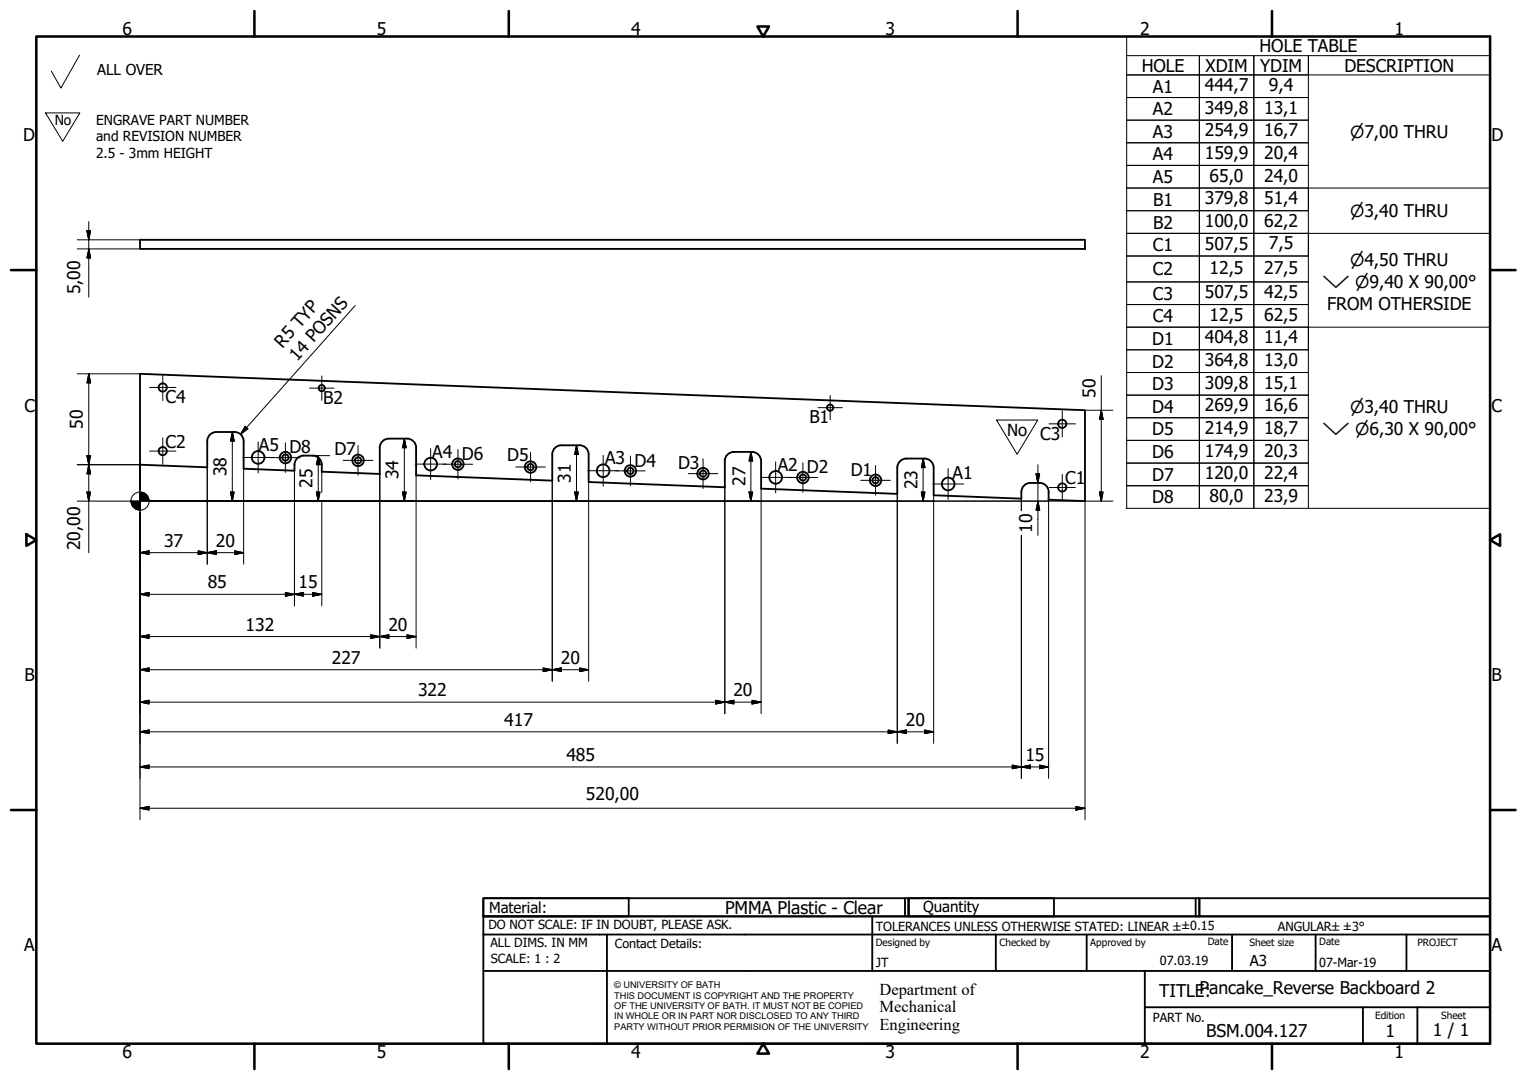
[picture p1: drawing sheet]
<svg xmlns="http://www.w3.org/2000/svg" width="420mm" height="297mm" viewBox="0 0 420 297" stroke-linecap="round" stroke-linejoin="round" font-family="sans-serif">
<!-- layer: Visible (ISO) -->
<g fill="none" stroke="#000" stroke-width=".51">
<path d="M38.5 66h260v2.5h-260zM114.5 123.1a2.51 2.51 0 0 0-2.5-2.5h-5a2.51 2.51 0 0 0-2.5 2.5v7.3l-16-.7a3.9 3.9 0 0 0-.9-3.8 4.9 4.9 0 0 0-4.1-.6 2.51 2.51 0 0 0-2.5 2.5v1.7l-14-.6v-7.6a2.51 2.51 0 0 0-2.5-2.5h-5a2.51 2.51 0 0 0-2.5 2.5v7.2l-18.5-.7v-25l260 10v25l-10-.4v-2.1M154.5 122.5h5a2.51 2.51 0 0 1 2.5 2.5v7.6l37.4 1.4v-7.2a2.51 2.51 0 0 1 2.5-2.5M154.5 122.5a2.51 2.51 0 0 0-2.5 2.5v7.2l-37.5-1.5v-7.5M201.9 124.3h5a2.51 2.51 0 0 1 2.5 2.5v7.6l37.5 1.4v-7.2a2.51 2.51 0 0 1 2.5-2.5M249.4 126.1h5a2.51 2.51 0 0 1 2.5 2.5v7.6l24.1 .9a3.8 3.8 0 0 1 1-3.7 4.8 4.8 0 0 1 4-.6 2.47 2.47 0 0 1 2.5 2.5"/>
<circle cx="44.8" cy="106.6" r="1.13"/>
<circle cx="88.5" cy="106.7" r=".86"/>
<circle cx="228.4" cy="112.1" r=".86"/>
<circle cx="292.3" cy="116.6" r="1.13"/>
<circle cx="44.8" cy="124.1" r="1.13"/>
<circle cx="71" cy="125.8" r="1.75"/>
<circle cx="78.5" cy="125.9" r=".86"/>
<circle cx="78.5" cy="125.9" r="1.58"/>
<circle cx="98.5" cy="126.6" r=".86"/>
<circle cx="98.5" cy="126.6" r="1.58"/>
<circle cx="118.5" cy="127.7" r="1.75"/>
<circle cx="126" cy="127.7" r=".86"/>
<circle cx="126" cy="127.7" r="1.58"/>
<circle cx="146" cy="128.5" r=".86"/>
<circle cx="146" cy="128.5" r="1.58"/>
<circle cx="166" cy="129.5" r="1.75"/>
<circle cx="173.5" cy="129.5" r=".86"/>
<circle cx="173.5" cy="129.5" r="1.58"/>
<circle cx="193.5" cy="130.3" r=".86"/>
<circle cx="193.5" cy="130.3" r="1.58"/>
<circle cx="213.4" cy="131.3" r="1.75"/>
<circle cx="220.9" cy="131.3" r=".86"/>
<circle cx="220.9" cy="131.3" r="1.58"/>
<circle cx="240.9" cy="132.1" r=".86"/>
<circle cx="240.9" cy="132.1" r="1.58"/>
<circle cx="260.9" cy="133.1" r="1.75"/>
<circle cx="292.3" cy="134.1" r="1.13"/>
</g>
<!-- layer: Border (ISO) -->
<g fill="none" stroke="#000" stroke-width=".7">
<path d="M10 10h400v277h-400zM70 3v7M140 3v7M208.4 7.3h3.2l-1.6 2.7zM280 3v7M350 3v7M3 74.3h7M410 74.3h7M7.3 146.9l2.7 1.6-2.7 1.6zM410 148.5l2.7-1.6v3.2zM3 222.8h7M410 222.8h7"/>
<path d="M70 287v7M140 287v7M210 287l1.6 2.8h-3.2zM280 287v7M350 287v7"/>
</g>
<!-- layer: Title (ISO) -->
<g fill="none" stroke="#000" stroke-width=".51">
<path d="M133 247h40v5h-40zM133 247h117v5h-117zM133 257v-5h277v5M133 257h277v30h-277zM167 257v30M240 252v15M249 247v5M250 247h40v5h-40zM250 247h80v5h-80zM274 257v10M299 257v10M329 247v5"/>
<path d="M330 247h80v5h-80zM339 257v10M362 257v10M387 257v10M133 267h277M315 277h95M315 267v20M375 277v10M390 277v10"/>
</g>
<!-- layer: Sketch Geometry (ISO) -->
<path d="M21.9 15.2l-5.1 9-2.7-4.6M12.5 31.1h9.5l-4.7 7.8zM274.2 115.5h11.3l-5.6 9.4zM38.5 137.3v.5" fill="none" stroke="#000" stroke-width=".28"/>
<path d="M279.8 134.3h.1" fill="none" stroke="#fff" stroke-width=".28"/>
<!-- layer: Dimension (ISO) -->
<g fill="none" stroke="#000" stroke-width=".28">
<path d="M21.3 66h17.2M21.3 68.5h17.2M23.9 63.5h1l-.5 2.5zM24.4 68.5l.5 2.5h-1zM24.4 61v20.7M97.7 84l-31.5 35.5M21.3 102.8h17.2M24.4 102.8l.5 2.5h-1zM24.4 102.8v49.2M63.9 118.8l.5 2.5h-1zM63.9 118.8v19M67.5 117.2l.7 .7-2 1.6z"/>
<path d="M298.5 112.8h7.7M303 112.8l.5 2.5h-1zM303 103.3v34.5M21.3 127.8h17.2v7M21.3 137.8h14.8M23.9 135.3h1l-.5 2.5zM23.9 125.3h1l-.5 2.5zM24.4 127.8l.5 2.5h-1zM40.9 137.8h265.3M57 128.5v26.7M63.4 135.3h1l-.5 2.5zM67 128.9v26.3"/>
<path d="M81 129.5v37.1M86 125.3h4.7M87.1 135.3h1l-.5 2.5zM87.6 125.3l.5 2.5h-1zM87.6 125.3v12.5M88.5 129.7v5.7M88.5 137.7v28.9M104.5 130.4v47.9M110.7 135.3h1.1l-.5 2.5zM111.3 120.6l.5 2.6h-1.1zM111.3 120.6v17.2M114.5 130.7v47.6"/>
<path d="M152 132.2v55.2M158.1 135.3h1l-.5 2.5zM158.6 122.5l.5 2.5h-1zM158.6 122.5v15.3M162 132.6v54.8M199.4 134v62.3M206.1 135.3h1l-.5 2.5zM206.6 124.3l.5 2.5h-1zM206.6 124.3v13.5M209.4 134.4v61.9M246.9 135.8v68.7M253.5 135.3h1l-.5 2.5z"/>
<path d="M254 126.1l.5 2.5h-1zM254 126.1v11.7M256.9 136.2v68.3M281 137.1v3.3M285.1 130.3h1l-.5 2.5zM285.6 137.8l.5 2.5h-1zM285.6 127.8v19.4M288.5 137.4v76.7M298.5 137.8v87.7M302.5 135.3h1l-.5 2.5zM38.5 152l2.5-.5v1zM38.5 140.8v84.7"/>
<path d="M38.5 152h28.5M54.5 151.5l2.5 .5-2.5 .5zM57 152l2.5-.5v1zM64.5 151.5l2.5 .5-2.5 .5zM281 147.2v66.9M38.5 163.5l2.5-.6v1.1zM38.5 175.1l2.5-.5v1zM38.5 163.5h50M38.5 175.1h76M78.5 162.9l2.5 .6-2.5 .5zM81 163.5l2.5-.6v1.1zM86 162.9l2.5 .6-2.5 .5z"/>
<path d="M102 174.6l2.5 .5-2.5 .5zM104.5 175.1l2.5-.5v1zM112 174.6l2.5 .5-2.5 .5zM38.5 184.2l2.5-.5v1zM38.5 193.1l2.5-.5v1zM38.5 184.2h123.5M38.5 193.1h170.9M149.5 183.7l2.5 .5-2.5 .5zM152 184.2l2.5-.5v1zM159.5 183.7l2.5 .5-2.5 .5zM196.9 192.6l2.5 .5-2.5 .5zM199.4 193.1l2.5-.5v1z"/>
<path d="M206.9 192.6l2.5 .5-2.5 .5zM38.5 201.3l2.5-.5v1zM38.5 210.9l2.5-.5v1zM38.5 201.3h218.4M38.5 210.9h250M244.4 200.8l2.5 .5-2.5 .5zM246.9 201.3l2.5-.5v1zM254.4 200.8l2.5 .5-2.5 .5zM278.5 210.4l2.5 .5-2.5 .5zM281 210.9l2.5-.5v1zM286 210.4l2.5 .5-2.5 .5zM38.5 222.3l2.5-.5v1z"/>
<path d="M38.5 222.3h260M296 221.8l2.5 .5-2.5 .5z"/>
<circle cx="38.5" cy="137.8" r="2.51"/>
</g>
<g fill="#000" stroke="#000" stroke-width=".28">
<path d="M23.9 63.5l.5 2.5zM23.9 63.5h1l-.5 2.5zM24.4 68.5l.5 2.5zM24.4 68.5l.5 2.5h-1zM24.4 102.8l.5 2.5zM24.4 102.8l.5 2.5h-1zM67.5 117.2l-1.3 2.3zM67.5 117.2l.7 .7-2 1.6zM303 112.8l.5 2.5zM303 112.8l.5 2.5h-1zM23.9 135.3l.5 2.5zM23.9 135.3h1l-.5 2.5z"/>
<path d="M23.9 125.3l.5 2.5zM23.9 125.3h1l-.5 2.5zM24.4 127.8l.5 2.5zM24.4 127.8l.5 2.5h-1zM36 137.8l.8 1.8-.6-.8zM36 137.8l1.6 2.3-.8-.5zM36 137.8l2.5 2.5-.9-.2zM38.5 137.8h2.5zM38.5 135.3l2.5 2.5h-2.5zM38.5 135.3v5zM36 137.8h2.5v2.5zM36 137.8h2.5z"/>
<path d="M40.3 136l.5 .9 .2 .9zM39.5 135.5l.8 .5 .7 1.8zM38.5 135.3l1 .2 1.5 2.3zM63.4 135.3l.5 2.5zM63.4 135.3h1l-.5 2.5zM63.9 118.8l.5 2.5zM63.9 118.8l.5 2.5h-1zM87.1 135.3l.5 2.5zM87.1 135.3h1l-.5 2.5zM87.6 125.3l.5 2.5zM87.6 125.3l.5 2.5h-1zM110.7 135.3l.6 2.5z"/>
<path d="M110.7 135.3h1.1l-.5 2.5zM111.3 120.6l.5 2.6zM111.3 120.6l.5 2.6h-1.1zM158.1 135.3l.5 2.5zM158.1 135.3h1l-.5 2.5zM158.6 122.5l.5 2.5zM158.6 122.5l.5 2.5h-1zM206.1 135.3l.5 2.5zM206.1 135.3h1l-.5 2.5zM206.6 124.3l.5 2.5zM206.6 124.3l.5 2.5h-1zM253.5 135.3l.5 2.5z"/>
<path d="M253.5 135.3h1l-.5 2.5zM254 126.1l.5 2.5zM254 126.1l.5 2.5h-1zM285.1 130.3l.5 2.5zM285.1 130.3h1l-.5 2.5zM302.5 135.3l.5 2.5zM302.5 135.3h1l-.5 2.5zM38.5 152l2.5-.5zM38.5 152l2.5-.5v1zM54.5 152.5l2.5-.5zM54.5 151.5l2.5 .5-2.5 .5zM57 152l2.5-.5z"/>
<path d="M57 152l2.5-.5v1zM64.5 152.5l2.5-.5zM64.5 151.5l2.5 .5-2.5 .5zM285.6 137.8l.5 2.5zM285.6 137.8l.5 2.5h-1zM38.5 163.5l2.5-.6zM38.5 163.5l2.5-.6v1.1zM38.5 175.1l2.5-.5zM38.5 175.1l2.5-.5v1zM78.5 164l2.5-.5zM78.5 162.9l2.5 .6-2.5 .5zM81 163.5l2.5-.6z"/>
<path d="M81 163.5l2.5-.6v1.1zM86 164l2.5-.5zM86 162.9l2.5 .6-2.5 .5zM102 175.6l2.5-.5zM102 174.6l2.5 .5-2.5 .5zM104.5 175.1l2.5-.5zM104.5 175.1l2.5-.5v1zM112 175.6l2.5-.5zM112 174.6l2.5 .5-2.5 .5zM38.5 184.2l2.5-.5zM38.5 184.2l2.5-.5v1zM38.5 193.1l2.5-.5z"/>
<path d="M38.5 193.1l2.5-.5v1zM149.5 184.7l2.5-.5zM149.5 183.7l2.5 .5-2.5 .5zM152 184.2l2.5-.5zM152 184.2l2.5-.5v1zM159.5 184.7l2.5-.5zM159.5 183.7l2.5 .5-2.5 .5zM196.9 193.6l2.5-.5zM196.9 192.6l2.5 .5-2.5 .5zM199.4 193.1l2.5-.5zM199.4 193.1l2.5-.5v1zM206.9 193.6l2.5-.5z"/>
<path d="M206.9 192.6l2.5 .5-2.5 .5zM38.5 201.3l2.5-.5zM38.5 201.3l2.5-.5v1zM38.5 210.9l2.5-.5zM38.5 210.9l2.5-.5v1zM244.4 201.8l2.5-.5zM244.4 200.8l2.5 .5-2.5 .5zM246.9 201.3l2.5-.5zM246.9 201.3l2.5-.5v1zM254.4 201.8l2.5-.5zM254.4 200.8l2.5 .5-2.5 .5zM278.5 211.4l2.5-.5z"/>
<path d="M278.5 210.4l2.5 .5-2.5 .5zM281 210.9l2.5-.5zM281 210.9l2.5-.5v1zM286 211.4l2.5-.5zM286 210.4l2.5 .5-2.5 .5zM38.5 222.3l2.5-.5zM38.5 222.3l2.5-.5v1zM296 222.8l2.5-.5zM296 221.8l2.5 .5-2.5 .5z"/>
</g>
<!-- layer: Symbol (ISO) -->
<g fill="none" stroke="#000" stroke-width=".28">
<path d="M310 15.3h20v5.3h-20h20v6.2h-20h20v6.2h-20h20v6.3h-20h20v6.2h-20h20v6.2h-20h20v6.3h-20h20v6.2h-20h20v6.2h-20h20v7.1h-20h20v6.3h-20h20v6.2h-20h20v6.2h-20h20v6.3h-20h20v6.2h-20h20v6.2h-20h20v6.2h-20h20v6.3h-20h20v6.2h-20h20v6.2v-6.2h15v6.2v-6.2h15v6.2M310 10h100v129.8h-100zM330 15.3h15v5.3h-15zM345 15.3h15v5.3h-15zM410 15.3h-50v5.3h50M330 20.6h15v6.2h-15zM330 26.8h15v6.2h-15zM330 33h15v6.3h-15zM330 39.3h15v6.2h-15zM345 20.6h15v6.2h-15zM345 26.8h15v6.2h-15zM345 33h15v6.3h-15z"/>
<path d="M345 39.3h15v6.2h-15zM330 45.5h15v6.2h-15zM330 51.7h15v6.3h-15zM330 58h15v6.2h-15zM345 45.5h15v6.2h-15zM345 51.7h15v6.3h-15zM345 58h15v6.2h-15zM360 58v-6.3h50v6.3M330 64.2h15v6.2h-15zM330 70.4h15v7.1h-15zM330 77.5h15v6.3h-15zM345 64.2h15v6.2h-15z"/>
<path d="M345 70.4h15v7.1h-15zM345 77.5h15v6.3h-15zM360 70.4v-6.2h50v6.2M330 83.8h15v6.2h-15zM330 90h15v6.2h-15zM330 96.2h15v6.3h-15zM345 83.8h15v6.2h-15zM345 90h15v6.2h-15zM345 96.2h15v6.3h-15zM360 96.2v-6.2h50v6.2M330 102.5h15v6.2h-15zM330 108.7h15v6.2h-15z"/>
<path d="M330 114.9h15v6.2h-15zM345 102.5h15v6.2h-15zM345 108.7h15v6.2h-15zM345 114.9h15v6.2h-15zM330 121.1h15v6.3h-15zM330 127.4h15v6.2h-15zM345 121.1h15v6.3h-15zM345 127.4h15v6.2h-15z"/>
</g>
<!-- layer: Center Mark (ISO) -->
<g fill="none" stroke="#000" stroke-width=".28">
<path d="M41.1 106.6h7.3M44.8 102.9v7.3M85.2 106.8h6.7M88.5 103.4v6.7M225.1 112.1h6.7M228.4 108.8v6.7M288.6 116.6h7.3M292.3 113v7.2M41.1 124.1h7.3M44.8 120.4v7.3M66.8 125.8h8.5M71 121.6v8.5"/>
<path d="M74.5 125.9h8.1M78.5 121.8v8.1M94.4 126.6h8.2M98.5 122.5v8.2M114.2 127.6h8.5M118.5 123.4v8.5M121.9 127.7h8.2M126 123.6v8.1M141.9 128.4h8.2M146 124.4v8.1M161.7 129.5h8.5M166 125.2v8.5"/>
<path d="M169.4 129.5h8.1M173.5 125.4v8.2M189.4 130.3h8.1M193.4 126.2v8.2M209.2 131.3h8.5M213.4 127v8.5M216.9 131.3h8.1M220.9 127.3v8.1M236.8 132.1h8.2M240.9 128v8.2M256.6 133.1h8.5M260.9 128.9v8.5"/>
<path d="M288.6 134.1h7.3M292.3 130.4v7.3"/>
</g>
<g font-size="4.8">
<text x="33.7" y="9.6">6</text>
<text x="103.7" y="9.6">5</text>
<text x="173.7" y="9.6">4</text>
<text x="243.7" y="9.6">3</text>
<text x="313.7" y="9.6">2</text>
<text x="383.7" y="9.6">1</text>
<text x="346.6" y="14.4">HOLE TABLE</text>
<text x="314.1" y="19.7">HOLE</text>
<text x="331.7" y="19.7">XDIM</text>
<text x="346.7" y="19.7">YDIM</text>
<text x="369.9" y="19.7">DESCRIPTION</text>
<text x="317.2" y="25.5">A1</text>
<text x="331.5" y="25">444,7</text>
<text x="349.1" y="25.1">9,4</text>
<text x="317.2" y="31.7">A2</text>
<text x="331.5" y="31.3">349,8</text>
<text x="347.8" y="31.3">13,1</text>
<text x="6.3" y="38.9">D</text>
<text x="317.2" y="37.9">A3</text>
<text x="331.5" y="37.5">254,9</text>
<text x="347.8" y="37.5">16,7</text>
<text x="410.4" y="38.9">D</text>
<text x="317.2" y="44.1">A4</text>
<text x="331.5" y="43.7">159,9</text>
<text x="347.8" y="43.7">20,4</text>
<text x="317.2" y="50.3">A5</text>
<text x="332.8" y="50">65,0</text>
<text x="347.8" y="50">24,0</text>
<text x="317.3" y="56.6">B1</text>
<text x="331.5" y="56.2">379,8</text>
<text x="347.8" y="56.2">51,4</text>
<text x="317.3" y="62.9">B2</text>
<text x="331.5" y="62.4">100,0</text>
<text x="347.8" y="62.4">62,2</text>
<text x="317.2" y="69">C1</text>
<text x="331.5" y="68.6">507,5</text>
<text x="349.1" y="68.6">7,5</text>
<text x="317.2" y="75.7">C2</text>
<text x="332.8" y="75.3">12,5</text>
<text x="347.8" y="75.3">27,5</text>
<text x="22" y="81" transform="rotate(-90 22 81)">5,00</text>
<text x="317.2" y="82.4">C3</text>
<text x="331.5" y="82">507,5</text>
<text x="347.8" y="82">42,5</text>
<text x="317.2" y="88.6">C4</text>
<text x="332.8" y="88.2">12,5</text>
<text x="347.8" y="88.2">62,5</text>
<text x="365.1" y="85.3">FROM OTHERSIDE</text>
<text x="77.7" y="95.9" transform="rotate(-48 77.7 95.9)">R5 TYP</text>
<text x="317.1" y="94.9">D1</text>
<text x="331.5" y="94.5">404,8</text>
<text x="347.8" y="94.4">11,4</text>
<text x="81.8" y="99.5" transform="rotate(-48 81.8 99.5)">14 POSNS</text>
<text x="317.1" y="101.1">D2</text>
<text x="331.5" y="100.7">364,8</text>
<text x="347.8" y="100.7">13,0</text>
<text x="317.1" y="107.3">D3</text>
<text x="331.5" y="106.9">309,8</text>
<text x="347.8" y="106.9">15,1</text>
<text x="6.7" y="113.2">C</text>
<text x="45.6" y="110.9">C4</text>
<text x="88.9" y="111.1">B2</text>
<text x="301.4" y="109.4" transform="rotate(-90 301.4 109.4)">50</text>
<text x="317.1" y="113.5">D4</text>
<text x="331.5" y="113.1">269,9</text>
<text x="347.8" y="113.1">16,6</text>
<text x="410.4" y="113.2">C</text>
<text x="22.8" y="117.9" transform="rotate(-90 22.8 117.9)">50</text>
<text x="222.7" y="116.4">B1</text>
<text x="317.1" y="119.7">D5</text>
<text x="331.5" y="119.4">214,9</text>
<text x="347.8" y="119.4">18,7</text>
<text x="45.6" y="123.2">C2</text>
<text x="71.2" y="124">A5</text>
<text x="79.7" y="124.7">D8</text>
<text x="92" y="125.2">D7</text>
<text x="119" y="125.9">A4</text>
<text x="286.2" y="121.1">C3</text>
<text x="317.1" y="126">D6</text>
<text x="331.5" y="125.6">174,9</text>
<text x="347.8" y="125.6">20,3</text>
<text x="62.3" y="130.9" transform="rotate(-90 62.3 130.9)">38</text>
<text x="109.7" y="131.9" transform="rotate(-90 109.7 131.9)">34</text>
<text x="127.1" y="126.5">D6</text>
<text x="139.6" y="126.9">D5</text>
<text x="166.5" y="127.7">A3</text>
<text x="174.6" y="128.4">D4</text>
<text x="186.6" y="129">D3</text>
<text x="214" y="129.7">A2</text>
<text x="222" y="130.2">D2</text>
<text x="234.1" y="130.8">D1</text>
<text x="262.1" y="131.9">A1</text>
<text x="331.5" y="131.8">120,0</text>
<text x="347.8" y="131.8">22,4</text>
<text x="86" y="134.2" transform="rotate(-90 86 134.2)">25</text>
<text x="157" y="132.8" transform="rotate(-90 157 132.8)">31</text>
<text x="205.1" y="133.7" transform="rotate(-90 205.1 133.7)">27</text>
<text x="252.4" y="134.6" transform="rotate(-90 252.4 134.6)">23</text>
<text x="293.1" y="133.2">C1</text>
<text x="317.1" y="132.2">D7</text>
<text x="317.1" y="138.4">D8</text>
<text x="332.8" y="138.1">80,0</text>
<text x="347.8" y="138.1">23,9</text>
<text x="284" y="146.5" transform="rotate(-90 284 146.5)">10</text>
<text x="22" y="151.3" transform="rotate(-90 22 151.3)">20,00</text>
<text x="45.1" y="150.4">37</text>
<text x="59.4" y="150.4">20</text>
<text x="57.1" y="161.8">85</text>
<text x="82.1" y="161.8">15</text>
<text x="67.6" y="173.5">132</text>
<text x="106.9" y="173.5">20</text>
<text x="91.3" y="182.7">227</text>
<text x="154.3" y="182.6">20</text>
<text x="6.8" y="187.4">B</text>
<text x="115" y="191.5">322</text>
<text x="201.8" y="191.5">20</text>
<text x="410.4" y="187.4">B</text>
<text x="138.8" y="199.8">417</text>
<text x="249.3" y="199.7">20</text>
<text x="155.9" y="209.3">485</text>
<text x="282.2" y="209.3">15</text>
<text x="161.2" y="219.9">520,00</text>
<text x="199.5" y="251.5">PMMA Plastic - Clear</text>
<text x="6.7" y="261.7">A</text>
<text x="410.4" y="261.7">A</text>
<text x="319" y="274.2">TITLEP:ancake_Reverse Backboard 2</text>
<text x="331.9" y="285.3">BSM.004.127</text>
<text x="381.2" y="285.3">1</text>
<text x="394.2" y="285">1 / 1</text>
<text x="33.7" y="291">6</text>
<text x="103.7" y="290.9">5</text>
<text x="173.7" y="290.9">4</text>
<text x="243.7" y="291">3</text>
<text x="313.7" y="291">2</text>
<text x="383.7" y="290.9">1</text>
</g>
<g font-size="4.6">
<text x="371.5" y="37.9">⌀7,00 THRU</text>
<text x="371.5" y="59.6">⌀3,40 THRU</text>
<text x="371.5" y="73.1">⌀4,50 THRU</text>
<text x="363.8" y="79.2">⌵ ⌀9,40 X 90,00°</text>
<text x="371.5" y="113.5">⌀3,40 THRU</text>
<text x="363.8" y="119.6">⌵ ⌀6,30 X 90,00°</text>
<text x="277.1" y="120">No</text>
<text x="242" y="273.7">Department of</text>
<text x="242" y="278.4">Mechanical</text>
<text x="242" y="283.2">Engineering</text>
</g>
<g font-size="4.1">
<text x="26.8" y="20.6">ALL OVER</text>
<text x="134.6" y="251.1">Material:</text>
<text x="254" y="250.8">Quantity</text>
<text x="343.9" y="265.6">A3</text>
</g>
<g font-size="3.8">
<text x="15" y="34.4">No</text>
<text x="26.5" y="34.3">ENGRAVE PART NUMBER</text>
<text x="26.5" y="38.8">and REVISION NUMBER</text>
<text x="26.5" y="43.4">2.5 - 3mm HEIGHT</text>
</g>
<g font-size="3.5">
<text x="134.4" y="255.6">DO NOT SCALE: IF IN DOUBT, PLEASE ASK.</text>
<text x="241" y="256">TOLERANCES UNLESS OTHERWISE STATED: LINEAR ±±0.15</text>
<text x="351.6" y="256">ANGULAR±±3°</text>
<text x="134.9" y="260.6">ALL DIMS. IN MM</text>
<text x="169.2" y="260.6">Contact Details:</text>
<text x="135.1" y="264.8">SCALE: 1 : 2</text>
<text x="241" y="266">JT</text>
<text x="319.2" y="265.5">07.03.19</text>
<text x="363" y="266">07-Mar-19</text>
<text x="317.2" y="281.2">PART No.</text>
</g>
<g font-size="2.8">
<text x="241" y="260.1">Designed by</text>
<text x="275" y="260.1">Checked by</text>
<text x="300" y="260.1">Approved by</text>
<text x="332.3" y="260">Date</text>
<text x="343.8" y="260.1">Sheet size</text>
<text x="363" y="260">Date</text>
<text x="390" y="260.1">PROJECT</text>
<text x="378.4" y="280.1">Edition</text>
<text x="396.6" y="280.1">Sheet</text>
</g>
<g font-size="2.5">
<text x="169" y="271.9">© UNIVERSITY OF BATH</text>
<text x="169" y="274.7">THIS DOCUMENT IS COPYRIGHT AND THE PROPERTY</text>
<text x="169" y="277.5">OF THE UNIVERSITY OF BATH. IT MUST NOT BE COPIED</text>
<text x="169" y="280.4">IN WHOLE OR IN PART NOR DISCLOSED TO ANY THIRD</text>
<text x="169" y="283.2">PARTY WITHOUT PRIOR PERMISION OF THE UNIVERSITY</text>
</g>
</svg>
